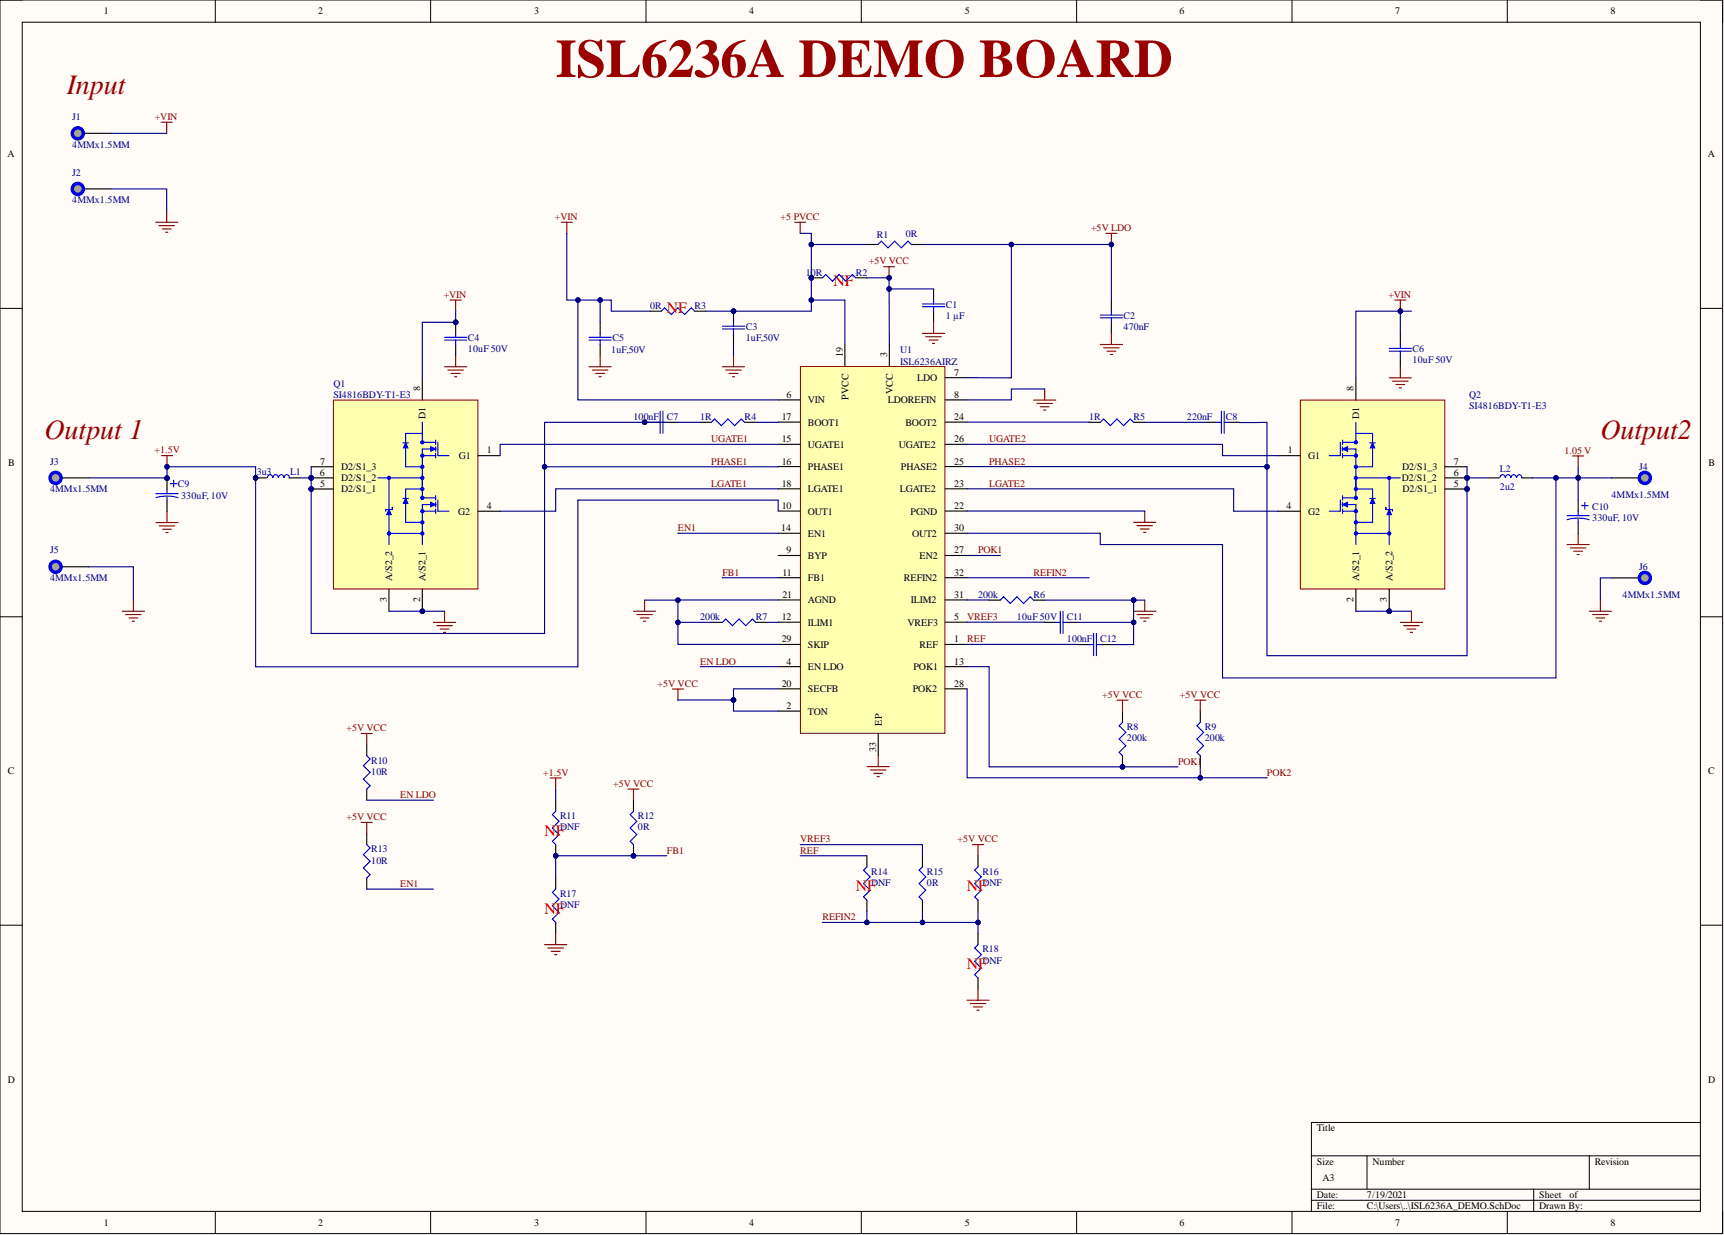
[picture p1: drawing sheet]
<svg xmlns="http://www.w3.org/2000/svg" width="393mm" height="282mm" viewBox="0 0 393 282" stroke-linecap="round" stroke-linejoin="round" font-family="sans-serif">
<path d="M0 0h393v281.6h-393z" fill-rule="evenodd" fill="#fffcf8"/>
<path d="M0 0h393v281.6h-393z" fill="none" stroke="#000" stroke-width=".23"/>
<path d="M5.1 5.1h382.9v271.4h-382.9z" fill-rule="evenodd" fill="#fffcf8"/>
<g fill="none" stroke="#000" stroke-width=".23">
<path d="M0 0h5.1M49.1 0v5.1M98.3 0v5.1M147.4 0v5.1M196.5 0v5.1M245.6 0v5.1M294.8 0v5.1M343.9 0v5.1M388 0h5v5.1M5.1 5.1h382.9v271.4h-382.9zM0 70.4h5.1M388 70.4h5"/>
<path d="M0 140.8h5.1M388 140.8h5M0 211.2h5.1M388 211.2h5M388 256.2h-88.8v20.3M49.1 276.5v5.1M98.3 276.5v5.1M147.4 276.5v5.1M196.5 276.5v5.1M245.6 276.5v5.1M294.8 276.5v5.1M299.2 263.8h88.8"/>
<path d="M299.2 271.4h88.8M299.2 273.9h88.8M311.9 263.8v7.6M343.9 276.5v5.1M349.9 271.4v5.1M362.6 263.8v7.6M393 276.5v5.1"/>
</g>
<circle cx="38.1" cy="109.1" r=".51" fill="#000080"/>
<circle cx="38.1" cy="109.1" r=".51" fill="none" stroke="#000080" stroke-width=".23"/>
<path d="M38.1 109.1v2.6" fill="none" stroke="#000" stroke-width=".25"/>
<circle cx="38.1" cy="109.1" r=".51" fill="#000080"/>
<circle cx="38.1" cy="109.1" r=".51" fill="none" stroke="#000080" stroke-width=".23"/>
<path d="M38.1 114.2v2.5" fill="none" stroke="#000" stroke-width=".25"/>
<path d="M35.6 112.7h5M35.6 113.6a8.7 8.7 0 0 1 5 0M38.1 111.7v1M38.1 113.4v.8M38.9 110.4h1.5M39.6 109.6v1.6" fill="none" stroke="#00f" stroke-width=".25"/>
<circle cx="71" cy="109.1" r=".51" fill="#000080"/>
<circle cx="71" cy="109.1" r=".51" fill="none" stroke="#000080" stroke-width=".23"/>
<circle cx="71" cy="111.6" r=".51" fill="#000080"/>
<circle cx="71" cy="111.6" r=".51" fill="none" stroke="#000080" stroke-width=".23"/>
<circle cx="96.4" cy="139.5" r=".51" fill="#000080"/>
<circle cx="96.4" cy="139.5" r=".51" fill="none" stroke="#000080" stroke-width=".23"/>
<path d="M76.1 91.3h32.9v43.1h-32.9z" fill-rule="evenodd" fill="#ffffb0"/>
<path d="M76.1 91.3h32.9v43.1h-32.9z" fill="none" stroke="#800000" stroke-width=".23"/>
<path d="M96.4 86.2v5.1M71 106.5h5.1M71 109.1h5.1M109 104h5.1M109 116.7h5.1M88.7 134.4v5.1" fill="none" stroke="#000" stroke-width=".25"/>
<circle cx="71" cy="109.1" r=".51" fill="#000080"/>
<circle cx="71" cy="109.1" r=".51" fill="none" stroke="#000080" stroke-width=".23"/>
<path d="M71 111.6h5.1" fill="none" stroke="#000" stroke-width=".25"/>
<circle cx="71" cy="111.6" r=".51" fill="#000080"/>
<circle cx="71" cy="111.6" r=".51" fill="none" stroke="#000080" stroke-width=".23"/>
<path d="M96.4 96.4v4.6h3M96.4 98.9h-3.8v7.6h3.8M96.4 104h3M99.4 100.4v1.1M99.4 102v1M99.4 103.5v1M99.4 102.5h-3v9.1M99.9 114.1v2.6h2.5M99.9 101v3h2.5" fill="none" stroke="#00f" stroke-width=".25"/>
<path d="M98.3 102l1.1 .5-1.1 .5z" fill="#00f"/>
<path d="M98.3 102l1.1 .5-1.1 .5z" fill="none" stroke="#00f" stroke-width=".25"/>
<circle cx="96.4" cy="104" r=".38" fill="#00f"/>
<circle cx="96.4" cy="104" r=".38" fill="none" stroke="#00f" stroke-width=".23"/>
<circle cx="96.4" cy="101" r=".38" fill="#00f"/>
<circle cx="96.4" cy="101" r=".38" fill="none" stroke="#00f" stroke-width=".23"/>
<path d="M92.6 101.1l.5 1.1h-1.1z" fill="#00f"/>
<path d="M91.9 101.1h1.3M92.6 101.1l.5 1.1h-1.1zM96.4 109.1v4.5h3M96.4 111.6h-3.8v7.6h3.8M96.4 116.7h3M99.4 113.1v1M99.4 114.6v1.1M99.4 116.2v1M99.4 115.2h-3v6.6" fill="none" stroke="#00f" stroke-width=".25"/>
<path d="M98.3 114.6l1.1 .6-1.1 .5z" fill="#00f"/>
<path d="M98.3 114.6l1.1 .6-1.1 .5z" fill="none" stroke="#00f" stroke-width=".25"/>
<circle cx="96.4" cy="116.7" r=".38" fill="#00f"/>
<circle cx="96.4" cy="116.7" r=".38" fill="none" stroke="#00f" stroke-width=".23"/>
<circle cx="96.4" cy="113.6" r=".38" fill="#00f"/>
<circle cx="96.4" cy="113.6" r=".38" fill="none" stroke="#00f" stroke-width=".23"/>
<path d="M92.6 113.8l.5 1.1h-1.1z" fill="#00f"/>
<path d="M91.9 113.8h1.3M92.6 113.8l.5 1.1h-1.1zM96.4 109.1h-7.7v12.7h7.7" fill="none" stroke="#00f" stroke-width=".25"/>
<circle cx="96.4" cy="111.6" r=".38" fill="#00f"/>
<circle cx="96.4" cy="111.6" r=".38" fill="none" stroke="#00f" stroke-width=".23"/>
<circle cx="96.4" cy="121.8" r=".38" fill="#00f"/>
<circle cx="96.4" cy="121.8" r=".38" fill="none" stroke="#00f" stroke-width=".23"/>
<circle cx="88.8" cy="121.8" r=".38" fill="#00f"/>
<circle cx="88.8" cy="121.8" r=".38" fill="none" stroke="#00f" stroke-width=".23"/>
<path d="M88.7 116.3l.6 1.1h-1.1z" fill="#00f"/>
<path d="M86.2 109.1h2.5M88 116.3v.4M88.1 116.3h1.3M88.7 116.3l.6 1.1h-1.1zM89.5 115.8v.5M88.7 121.8v2.5" fill="none" stroke="#00f" stroke-width=".25"/>
<circle cx="96.4" cy="106.5" r=".38" fill="#00f"/>
<circle cx="96.4" cy="106.5" r=".38" fill="none" stroke="#00f" stroke-width=".23"/>
<circle cx="96.4" cy="109.1" r=".38" fill="#00f"/>
<circle cx="96.4" cy="109.1" r=".38" fill="none" stroke="#00f" stroke-width=".23"/>
<circle cx="88.8" cy="109.1" r=".38" fill="#00f"/>
<circle cx="88.8" cy="109.1" r=".38" fill="none" stroke="#00f" stroke-width=".23"/>
<path d="M96.4 121.8v2.5" fill="none" stroke="#00f" stroke-width=".25"/>
<path d="M96.4 134.4v5.1" fill="none" stroke="#000" stroke-width=".25"/>
<circle cx="96.4" cy="139.5" r=".51" fill="#000080"/>
<circle cx="96.4" cy="139.5" r=".51" fill="none" stroke="#000080" stroke-width=".23"/>
<circle cx="96.4" cy="119.2" r=".38" fill="#00f"/>
<circle cx="96.4" cy="119.2" r=".38" fill="none" stroke="#00f" stroke-width=".23"/>
<circle cx="317" cy="139.5" r=".51" fill="#000080"/>
<circle cx="317" cy="139.5" r=".51" fill="none" stroke="#000080" stroke-width=".23"/>
<circle cx="334.7" cy="109.1" r=".51" fill="#000080"/>
<circle cx="334.7" cy="109.1" r=".51" fill="none" stroke="#000080" stroke-width=".23"/>
<circle cx="334.7" cy="111.6" r=".51" fill="#000080"/>
<circle cx="334.7" cy="111.6" r=".51" fill="none" stroke="#000080" stroke-width=".23"/>
<path d="M296.7 91.3h32.9v43.1h-32.9z" fill-rule="evenodd" fill="#ffffb0"/>
<path d="M296.7 91.3h32.9v43.1h-32.9z" fill="none" stroke="#800000" stroke-width=".23"/>
<path d="M291.6 104h5.1M317 134.4v5.1" fill="none" stroke="#000" stroke-width=".25"/>
<circle cx="317" cy="139.5" r=".51" fill="#000080"/>
<circle cx="317" cy="139.5" r=".51" fill="none" stroke="#000080" stroke-width=".23"/>
<path d="M309.4 86.2v5.1M291.6 116.7h5.1M329.6 106.5h5.1M329.6 109.1h5.1" fill="none" stroke="#000" stroke-width=".25"/>
<circle cx="334.7" cy="109.1" r=".51" fill="#000080"/>
<circle cx="334.7" cy="109.1" r=".51" fill="none" stroke="#000080" stroke-width=".23"/>
<path d="M329.6 111.6h5.1" fill="none" stroke="#000" stroke-width=".25"/>
<circle cx="334.7" cy="111.6" r=".51" fill="#000080"/>
<circle cx="334.7" cy="111.6" r=".51" fill="none" stroke="#000080" stroke-width=".23"/>
<path d="M309.4 96.4v4.6h-3.1M309.4 98.9h3.8v7.6h-3.8M305.8 114.1v2.6h-2.5M305.8 101v3h-2.5M306.3 100.4v1.1M306.3 102v1M306.3 103.5v1M306.3 104h3.1M306.3 102.5h3.1v9.1" fill="none" stroke="#00f" stroke-width=".25"/>
<path d="M306.3 102.5l1.2-.5v1z" fill="#00f"/>
<path d="M306.3 102.5l1.2-.5v1z" fill="none" stroke="#00f" stroke-width=".25"/>
<circle cx="309.4" cy="104" r=".38" fill="#00f"/>
<circle cx="309.4" cy="104" r=".38" fill="none" stroke="#00f" stroke-width=".23"/>
<circle cx="309.4" cy="101" r=".38" fill="#00f"/>
<circle cx="309.4" cy="101" r=".38" fill="none" stroke="#00f" stroke-width=".23"/>
<path d="M313.2 101.1l.5 1.1h-1z" fill="#00f"/>
<path d="M306.3 113.1v1M306.3 114.6v1.1M306.3 116.2v1M306.3 115.2h3.1v6.6M306.3 116.7h3.1M309.4 109.1v4.5h-3.1M309.4 111.6h3.8v7.6h-3.8M312.5 101.1h1.3M313.2 101.1l.5 1.1h-1z" fill="none" stroke="#00f" stroke-width=".25"/>
<path d="M306.3 115.2l1.2-.6v1.1z" fill="#00f"/>
<path d="M306.3 115.2l1.2-.6v1.1z" fill="none" stroke="#00f" stroke-width=".25"/>
<circle cx="309.4" cy="116.7" r=".38" fill="#00f"/>
<circle cx="309.4" cy="116.7" r=".38" fill="none" stroke="#00f" stroke-width=".23"/>
<circle cx="309.4" cy="113.6" r=".38" fill="#00f"/>
<circle cx="309.4" cy="113.6" r=".38" fill="none" stroke="#00f" stroke-width=".23"/>
<path d="M313.2 113.8l.5 1.1h-1z" fill="#00f"/>
<path d="M309.4 109.1h7.6v12.7h-7.6M312.5 113.8h1.3M313.2 113.8l.5 1.1h-1z" fill="none" stroke="#00f" stroke-width=".25"/>
<circle cx="309.4" cy="111.6" r=".38" fill="#00f"/>
<circle cx="309.4" cy="111.6" r=".38" fill="none" stroke="#00f" stroke-width=".23"/>
<circle cx="309.4" cy="121.8" r=".38" fill="#00f"/>
<circle cx="309.4" cy="121.8" r=".38" fill="none" stroke="#00f" stroke-width=".23"/>
<circle cx="317" cy="121.8" r=".38" fill="#00f"/>
<circle cx="317" cy="121.8" r=".38" fill="none" stroke="#00f" stroke-width=".23"/>
<path d="M317 116.3l.5 1.1h-1z" fill="#00f"/>
<path d="M316.2 115.8v.5M316.3 116.3h1.3M317 116.3l.5 1.1h-1zM317 109.1h2.5M317.7 116.3v.4M317 121.8v2.5" fill="none" stroke="#00f" stroke-width=".25"/>
<circle cx="309.4" cy="106.5" r=".38" fill="#00f"/>
<circle cx="309.4" cy="106.5" r=".38" fill="none" stroke="#00f" stroke-width=".23"/>
<circle cx="309.4" cy="109.1" r=".38" fill="#00f"/>
<circle cx="309.4" cy="109.1" r=".38" fill="none" stroke="#00f" stroke-width=".23"/>
<circle cx="317" cy="109.1" r=".38" fill="#00f"/>
<circle cx="317" cy="109.1" r=".38" fill="none" stroke="#00f" stroke-width=".23"/>
<path d="M309.4 121.8v2.5" fill="none" stroke="#00f" stroke-width=".25"/>
<path d="M309.4 134.4v5.1" fill="none" stroke="#000" stroke-width=".25"/>
<circle cx="309.4" cy="119.2" r=".38" fill="#00f"/>
<circle cx="309.4" cy="119.2" r=".38" fill="none" stroke="#00f" stroke-width=".23"/>
<path d="M148.3 71h2.6M158.5 71h2.5M273.9 162.3v2.6M273.9 172.5v2.5" fill="none" stroke="#000" stroke-width=".25"/>
<path d="M150.9 71l.7-.7 1.6 1.5 1.5-1.5 1.5 1.5 1.5-1.5 .8 .7M273.9 164.9l-.8 .7 1.5 1.6-1.5 1.5 1.5 1.5-1.5 1.5 .8 .8" fill="none" stroke="#00f" stroke-width=".25"/>
<path d="M235.8 91.3h5.1M236.6 92.1h3.5M237.3 92.8h2.1M238.1 93.6h.5M238.4 88.8v2.5" fill="none" stroke="#800000" stroke-width=".25"/>
<circle cx="256.1" cy="175" r=".51" fill="#000080"/>
<circle cx="256.1" cy="175" r=".51" fill="none" stroke="#000080" stroke-width=".23"/>
<path d="M256.1 172.5v2.5" fill="none" stroke="#000" stroke-width=".25"/>
<circle cx="256.1" cy="175" r=".51" fill="#000080"/>
<circle cx="256.1" cy="175" r=".51" fill="none" stroke="#000080" stroke-width=".23"/>
<path d="M319.5 76.1v2.5M319.5 81.2v2.5M225.7 137h2.5M235.8 137h2.6M238.4 142h2.5M243.4 142h2.6M246 147.1h2.5M251 147.1h2.6M256.1 162.3v2.6" fill="none" stroke="#000" stroke-width=".25"/>
<g fill="none" stroke="#00f" stroke-width=".25">
<path d="M317 79.5h5M319.5 78.6v.8M317 80.2h5M319.5 80.2v1M228.2 137l.8-.8 1.5 1.5 1.5-1.5 1.5 1.5 1.6-1.5 .7 .8M241.9 139.5v5.1M242.5 139.5v5.1M240.9 142h1M242.7 142h.7M248.5 147.1h1M249.5 144.6v5.1M250.1 144.6v5.1"/>
<path d="M250.3 147.1h.7M256.1 164.9l-.8 .7 1.6 1.6-1.6 1.5 1.6 1.5-1.6 1.5 .8 .8"/>
</g>
<path d="M318.2 68.5h2.6M319.5 68.5v2.5M317 86.2h5M317.7 87h3.6M318.5 87.8h2M319.2 88.5h.6M319.5 83.7v2.5M258.6 139.5h5.1M261.2 137v2.5M259.4 140.3h3.6M260.2 141h2M260.9 141.8h.5" fill="none" stroke="#800000" stroke-width=".25"/>
<circle cx="319.5" cy="71" r=".51" fill="#000080"/>
<circle cx="319.5" cy="71" r=".51" fill="none" stroke="#000080" stroke-width=".23"/>
<path d="M322 139.5v2.5M357.5 124.3h5.1M358.3 125h3.5M359.1 125.8h2M359.8 126.6h.5M360.1 121.8v2.5M319.5 142h5.1M320.3 142.8h3.5M321 143.6h2M321.8 144.3h.5" fill="none" stroke="#800000" stroke-width=".25"/>
<path d="M339.5 109.1h2.6M347.1 109.1h2.6M360.1 114.1v2.6M360.1 119.2v2.6" fill="none" stroke="#000" stroke-width=".25"/>
<path d="M342.2 109a.61 .61 0 0 1 .6-.7 .61 .61 0 0 1 .6 .7M343.5 109a.61 .61 0 0 1 .6-.7 .61 .61 0 0 1 .6 .7M344.8 109a.61 .61 0 0 1 .6-.7 .61 .61 0 0 1 .6 .7M346 109a.61 .61 0 0 1 .7-.7 .61 .61 0 0 1 .5 .7M357.5 117.7h5.1M357.6 118.6a8.7 8.7 0 0 1 5 0M360.1 116.7v1M360.1 118.5v.7M360.8 115.4h1.6M361.6 114.6v1.6" fill="none" stroke="#00f" stroke-width=".25"/>
<circle cx="58.3" cy="109.1" r=".51" fill="#000080"/>
<circle cx="58.3" cy="109.1" r=".51" fill="none" stroke="#000080" stroke-width=".23"/>
<path d="M58.3 109.1h2.6" fill="none" stroke="#000" stroke-width=".25"/>
<circle cx="58.3" cy="109.1" r=".51" fill="#000080"/>
<circle cx="58.3" cy="109.1" r=".51" fill="none" stroke="#000080" stroke-width=".23"/>
<path d="M65.9 109.1h2.6" fill="none" stroke="#000" stroke-width=".25"/>
<path d="M61 109a.61 .61 0 0 1 .6-.7 .61 .61 0 0 1 .6 .7M62.3 109a.61 .61 0 0 1 .6-.7 .61 .61 0 0 1 .6 .7M63.5 109a.61 .61 0 0 1 .7-.7 .61 .61 0 0 1 .6 .7M64.8 109a.61 .61 0 0 1 .6-.7 .61 .61 0 0 1 .6 .7" fill="none" stroke="#00f" stroke-width=".25"/>
<path d="M101.4 83.7h5.1M102.2 84.5h3.5M102.9 85.2h2.1M103.7 86h.5M104 81.2v2.5M101.4 139.5v2.5M98.9 142h5.1M99.7 142.8h3.5M100.4 143.6h2M101.2 144.3h.5" fill="none" stroke="#800000" stroke-width=".25"/>
<circle cx="104" cy="73.6" r=".51" fill="#000080"/>
<circle cx="104" cy="73.6" r=".51" fill="none" stroke="#000080" stroke-width=".23"/>
<path d="M104 73.6v2.5M104 78.6v2.6" fill="none" stroke="#000" stroke-width=".25"/>
<circle cx="104" cy="73.6" r=".51" fill="#000080"/>
<circle cx="104" cy="73.6" r=".51" fill="none" stroke="#000080" stroke-width=".23"/>
<g fill="none" stroke="#00f" stroke-width=".25">
<path d="M101.4 77.6h5.1M101.4 77h5.1M104 76.1v.8M104 77.6v1M251 72.5h5.1M251 71.9h5.1M253.6 71v.8M253.6 72.5v1.1M251 96.4l.8-.8 1.5 1.5 1.5-1.5 1.6 1.5 1.5-1.5 .7 .8M277.7 96.4h1M278.7 93.9v5M279.3 93.9v5"/>
<path d="M279.4 96.4h.8"/>
</g>
<g fill="none" stroke="#800000" stroke-width=".25">
<path d="M252.3 53.3h2.5M253.6 53.3v2.5M102.7 68.5h2.5M104 68.5v2.5M251 78.6h5.1M251.8 79.4h3.5M253.6 76.1v2.5M252.6 80.2h2M253.3 80.9h.5M258.6 119.2h5.1M259.4 120h3.6M261.2 116.7v2.5"/>
<path d="M260.2 120.7h2M260.9 121.5h.5"/>
</g>
<path d="M253.6 68.5v2.5M253.6 73.6v2.5M248.5 96.4h2.5M258.6 96.4h2.6M275.1 96.4h2.6M280.2 96.4h2.5" fill="none" stroke="#000" stroke-width=".25"/>
<circle cx="253.6" cy="55.8" r=".51" fill="#000080"/>
<circle cx="253.6" cy="55.8" r=".51" fill="none" stroke="#000080" stroke-width=".23"/>
<path d="M197.8 55.8h2.5M207.9 55.8h2.6M213 65.9v2.6M213 71v2.6" fill="none" stroke="#000" stroke-width=".25"/>
<path d="M200.3 55.8l.8-.8 1.5 1.6 1.5-1.6 1.5 1.6 1.6-1.6 .7 .8M210.5 70h5M210.5 69.4h5M213 68.5v.7M213 70v1" fill="none" stroke="#00f" stroke-width=".25"/>
<path d="M210.5 76.1h5M211.2 76.9h3.6M212 77.6h2M212.7 78.4h.6M213 73.6v2.5" fill="none" stroke="#800000" stroke-width=".25"/>
<circle cx="167.4" cy="71" r=".51" fill="#000080"/>
<circle cx="167.4" cy="71" r=".51" fill="none" stroke="#000080" stroke-width=".23"/>
<path d="M167.4 71v2.6M167.4 76.1v2.5" fill="none" stroke="#000" stroke-width=".25"/>
<circle cx="167.4" cy="71" r=".51" fill="#000080"/>
<circle cx="167.4" cy="71" r=".51" fill="none" stroke="#000080" stroke-width=".23"/>
<path d="M164.8 75.1h5.1M164.8 74.4h5.1M167.4 73.6v.7M167.4 75.1v1" fill="none" stroke="#00f" stroke-width=".25"/>
<path d="M181.3 50.7h2.5M182.6 50.7v2.6M164.8 83.7h5.1M165.6 84.5h3.5M166.3 85.2h2.1M167.1 86h.5M167.4 81.2v2.5" fill="none" stroke="#800000" stroke-width=".25"/>
<circle cx="185.1" cy="63.4" r=".51" fill="#000080"/>
<circle cx="185.1" cy="63.4" r=".51" fill="none" stroke="#000080" stroke-width=".23"/>
<path d="M185.1 63.4h2.5" fill="none" stroke="#000" stroke-width=".25"/>
<circle cx="185.1" cy="63.4" r=".51" fill="#000080"/>
<circle cx="185.1" cy="63.4" r=".51" fill="none" stroke="#000080" stroke-width=".23"/>
<path d="M195.2 63.4h2.6" fill="none" stroke="#000" stroke-width=".25"/>
<path d="M187.6 63.4l.8-.7 1.5 1.5 1.5-1.5 1.6 1.5 1.5-1.5 .7 .7" fill="none" stroke="#00f" stroke-width=".25"/>
<path d="M201.6 60.9h2.5M202.9 60.9v2.5" fill="none" stroke="#800000" stroke-width=".25"/>
<circle cx="202.9" cy="63.4" r=".51" fill="#000080"/>
<circle cx="202.9" cy="63.4" r=".51" fill="none" stroke="#000080" stroke-width=".23"/>
<path d="M128.1 50.7h2.5M129.3 50.7v2.6M134.4 83.7h5.1M135.2 84.5h3.5M135.9 85.2h2M136.7 86h.5M136.9 81.2v2.5" fill="none" stroke="#800000" stroke-width=".25"/>
<path d="M136.9 73.6v2.5M136.9 78.6v2.6M159.7 96.4h2.6M169.9 96.4h2.5" fill="none" stroke="#000" stroke-width=".25"/>
<path d="M134.4 77.6h5.1M134.4 77h5.1M136.9 76.1v.8M136.9 77.6v1M162.3 96.4l.7-.8 1.6 1.5 1.5-1.5 1.5 1.5 1.5-1.5 .8 .8" fill="none" stroke="#00f" stroke-width=".25"/>
<circle cx="147.1" cy="96.4" r=".51" fill="#000080"/>
<circle cx="147.1" cy="96.4" r=".51" fill="none" stroke="#000080" stroke-width=".23"/>
<path d="M147.1 96.4h2.5" fill="none" stroke="#000" stroke-width=".25"/>
<circle cx="147.1" cy="96.4" r=".51" fill="#000080"/>
<circle cx="147.1" cy="96.4" r=".51" fill="none" stroke="#000080" stroke-width=".23"/>
<path d="M152.1 96.4h2.6M83.7 169.9v2.6M83.7 180.1v2.5M83.7 190.2v2.6M83.7 200.4v2.5" fill="none" stroke="#000" stroke-width=".25"/>
<path d="M149.6 96.4h1M150.6 93.9v5M151.3 93.9v5M151.4 96.4h.7M83.7 172.5l.7 .7-1.5 1.6 1.5 1.5-1.5 1.5 1.5 1.5-.7 .8M83.7 192.8l.7 .7-1.5 1.6 1.5 1.5-1.5 1.5 1.5 1.5-.7 .8" fill="none" stroke="#00f" stroke-width=".25"/>
<g fill="none" stroke="#800000" stroke-width=".25">
<path d="M144.5 139.5h5.1M147.1 137v2.5M145.3 140.3h3.5M146.1 141h2M146.8 141.8h.5M153.4 157.3h2.5M154.7 157.3v2.5M254.8 159.8h2.6M256.1 159.8v2.5M272.6 159.8h2.5M273.9 159.8v2.5M82.4 167.4h2.5"/>
<path d="M83.7 167.4v2.5M82.4 187.7h2.5M83.7 187.7v2.5"/>
</g>
<circle cx="126.8" cy="195.3" r=".51" fill="#000080"/>
<circle cx="126.8" cy="195.3" r=".51" fill="none" stroke="#000080" stroke-width=".23"/>
<path d="M126.8 192.8v2.5" fill="none" stroke="#000" stroke-width=".25"/>
<circle cx="126.8" cy="195.3" r=".51" fill="#000080"/>
<circle cx="126.8" cy="195.3" r=".51" fill="none" stroke="#000080" stroke-width=".23"/>
<path d="M126.8 182.6v2.6M126.8 200.4v2.5M126.8 210.5v2.6" fill="none" stroke="#000" stroke-width=".25"/>
<path d="M126.8 185.2l-.8 .7 1.5 1.5-1.5 1.6 1.5 1.5-1.5 1.5 .8 .8M126.8 202.9l-.8 .8 1.5 1.5-1.5 1.5 1.5 1.5-1.5 1.6 .8 .7" fill="none" stroke="#00f" stroke-width=".25"/>
<path d="M124.2 215.6h5.1M125 216.4h3.6M125.8 217.1h2M126.5 217.9h.5M126.8 213.1v2.5" fill="none" stroke="#800000" stroke-width=".25"/>
<circle cx="144.5" cy="195.3" r=".51" fill="#000080"/>
<circle cx="144.5" cy="195.3" r=".51" fill="none" stroke="#000080" stroke-width=".23"/>
<path d="M144.5 192.8v2.5" fill="none" stroke="#000" stroke-width=".25"/>
<circle cx="144.5" cy="195.3" r=".51" fill="#000080"/>
<circle cx="144.5" cy="195.3" r=".51" fill="none" stroke="#000080" stroke-width=".23"/>
<path d="M12.7 109.1h7.6M144.5 182.6v2.6M197.8 195.3v2.5M210.5 195.3v2.5M223.1 195.3v2.5M197.8 205.5v2.5M210.5 205.5v2.5M223.1 205.5v2.5M223.1 213.1v2.5M223.1 223.2v2.6" fill="none" stroke="#000" stroke-width=".25"/>
<path d="M144.5 185.2l-.7 .7 1.5 1.5-1.5 1.6 1.5 1.5-1.5 1.5 .7 .8M197.8 197.8l-.8 .8 1.5 1.5-1.5 1.6 1.5 1.5-1.5 1.5 .8 .8M210.5 197.8l-.8 .8 1.5 1.5-1.5 1.6 1.5 1.5-1.5 1.5 .8 .8M223.1 197.8l-.7 .8 1.5 1.5-1.5 1.6 1.5 1.5-1.5 1.5 .7 .8M223.1 215.6l-.7 .8 1.5 1.5-1.5 1.5 1.5 1.5-1.5 1.6 .7 .7" fill="none" stroke="#00f" stroke-width=".25"/>
<path d="M143.3 180.1h2.5M144.5 180.1v2.5M221.9 192.8h2.5M223.1 192.8v2.5M220.6 228.3h5.1M221.4 229h3.5M222.1 229.8h2.1M222.9 230.6h.5M223.1 225.8v2.5" fill="none" stroke="#800000" stroke-width=".25"/>
<circle cx="12.7" cy="109.1" r="1.27" fill="#999"/>
<circle cx="12.7" cy="109.1" r="1.27" fill="none" stroke="#00f" stroke-width=".76"/>
<path d="M12.7 129.4h7.6" fill="none" stroke="#000" stroke-width=".25"/>
<circle cx="12.7" cy="129.4" r="1.27" fill="#999"/>
<circle cx="12.7" cy="129.4" r="1.27" fill="none" stroke="#00f" stroke-width=".76"/>
<path d="M17.7 30.4h7.7" fill="none" stroke="#000" stroke-width=".25"/>
<circle cx="17.8" cy="30.4" r="1.27" fill="#999"/>
<circle cx="17.8" cy="30.4" r="1.27" fill="none" stroke="#00f" stroke-width=".76"/>
<path d="M17.7 43.1h7.7" fill="none" stroke="#000" stroke-width=".25"/>
<circle cx="17.8" cy="43.1" r="1.27" fill="#999"/>
<circle cx="17.8" cy="43.1" r="1.27" fill="none" stroke="#00f" stroke-width=".76"/>
<path d="M367.7 109.1h7.6" fill="none" stroke="#000" stroke-width=".25"/>
<circle cx="375.3" cy="109.1" r="1.27" fill="#999"/>
<circle cx="375.3" cy="109.1" r="1.27" fill="none" stroke="#00f" stroke-width=".76"/>
<path d="M367.7 131.9h7.6" fill="none" stroke="#000" stroke-width=".25"/>
<circle cx="375.3" cy="131.9" r="1.27" fill="#999"/>
<circle cx="375.3" cy="131.9" r="1.27" fill="none" stroke="#00f" stroke-width=".76"/>
<g fill="none" stroke="#800000" stroke-width=".25">
<path d="M36.8 27.9h2.5M38 27.9v2.5M35.5 50.7h5.1M36.3 51.5h3.5M37 52.3h2M37.8 53h.5M38 48.2v2.5M36.8 104h2.6M38.1 104v2.5M358.8 104.1h2.5M360.1 104.1v2.5M27.9 139.5h5.1"/>
<path d="M30.4 137v2.5M362.6 139.5h5.1M365.1 137v2.5M28.7 140.3h3.5M29.4 141h2M30.2 141.8h.5M363.4 140.3h3.5M364.1 141h2.1M364.9 141.8h.5M125.5 177.6h2.6M126.8 177.6v2.5"/>
</g>
<circle cx="38.1" cy="106.5" r=".51" fill="#000080"/>
<circle cx="38.1" cy="106.5" r=".51" fill="none" stroke="#000080" stroke-width=".23"/>
<path d="M35.6 119.3h5M38.1 116.7v2.6M36.3 120h3.6M37.1 120.8h2M37.9 121.6h.5M197.8 175h5.1M198.6 175.7h3.5M199.4 176.5h2M200.1 177.3h.5M200.4 172.4v2.6" fill="none" stroke="#800000" stroke-width=".25"/>
<path d="M182.6 83.7h33v83.7h-33z" fill-rule="evenodd" fill="#ffffb0"/>
<path d="M182.6 83.7h33v83.7h-33z" fill="none" stroke="#800000" stroke-width=".23"/>
<g fill="none" stroke="#000" stroke-width=".25">
<path d="M192.8 78.6v5M202.9 78.6v5M177.6 91.3h5M177.6 96.3h5M215.7 91.3h5M215.7 96.3h5M215.7 86.2h5M177.6 101.4h5M177.6 116.6h5M177.6 111.6h5M177.6 106.5h5M215.7 101.4h5"/>
<path d="M215.7 116.6h5M215.7 111.6h5M215.7 106.5h5M177.6 126.8h5M177.6 131.9h5M177.6 121.7h5M177.6 136.9h5M215.7 126.8h5M215.7 131.9h5M215.7 121.7h5M215.7 136.9h5M162.3 142h2.5"/>
<path d="M172.4 142h2.6M177.6 142h5M177.6 152.1h5M177.6 157.2h5M177.6 147.1h5M215.7 142h5M215.7 152.1h5M215.7 157.2h5M215.7 147.1h5M177.6 162.3h5M200.4 167.4v5"/>
</g>
<path d="M164.8 142l.8-.7 1.5 1.5 1.5-1.5 1.5 1.5 1.6-1.5 .7 .7" fill="none" stroke="#00f" stroke-width=".25"/>
<path d="M360.1 109.1v5" fill="none" stroke="#000080" stroke-width=".25"/>
<circle cx="360.1" cy="109.1" r=".51" fill="#000080"/>
<circle cx="360.1" cy="109.1" r=".51" fill="none" stroke="#000080" stroke-width=".23"/>
<path d="M20.3 109.1h17.8v-2.6h20.2v45.7h73.6v-38.1h45.7v2.5M20.3 129.4h10.1v7.6" fill="none" stroke="#000080" stroke-width=".25"/>
<circle cx="38.1" cy="109.1" r=".51" fill="#000080"/>
<circle cx="38.1" cy="109.1" r=".51" fill="none" stroke="#000080" stroke-width=".23"/>
<circle cx="38.1" cy="106.5" r=".51" fill="#000080"/>
<circle cx="38.1" cy="106.5" r=".51" fill="none" stroke="#000080" stroke-width=".23"/>
<circle cx="58.3" cy="109.1" r=".51" fill="#000080"/>
<circle cx="58.3" cy="109.1" r=".51" fill="none" stroke="#000080" stroke-width=".23"/>
<path d="M25.4 30.4h12.6M25.4 43.1h12.6v5.1M68.5 109.1h2.5" fill="none" stroke="#000080" stroke-width=".25"/>
<circle cx="71" cy="109.1" r=".51" fill="#000080"/>
<circle cx="71" cy="109.1" r=".51" fill="none" stroke="#000080" stroke-width=".23"/>
<path d="M151.6 96.4h-27.4v48.2h-53.2v-38.1" fill="none" stroke="#000080" stroke-width=".25"/>
<circle cx="71" cy="109.1" r=".51" fill="#000080"/>
<circle cx="71" cy="109.1" r=".51" fill="none" stroke="#000080" stroke-width=".23"/>
<circle cx="71" cy="111.6" r=".51" fill="#000080"/>
<circle cx="71" cy="111.6" r=".51" fill="none" stroke="#000080" stroke-width=".23"/>
<circle cx="124.3" cy="106.5" r=".51" fill="#000080"/>
<circle cx="124.3" cy="106.5" r=".51" fill="none" stroke="#000080" stroke-width=".23"/>
<circle cx="147.1" cy="96.4" r=".51" fill="#000080"/>
<circle cx="147.1" cy="96.4" r=".51" fill="none" stroke="#000080" stroke-width=".23"/>
<path d="M88.7 139.5h12.7M83.7 182.6h15.2M83.7 202.9h15.2" fill="none" stroke="#000080" stroke-width=".25"/>
<circle cx="96.4" cy="139.5" r=".51" fill="#000080"/>
<circle cx="96.4" cy="139.5" r=".51" fill="none" stroke="#000080" stroke-width=".23"/>
<path d="M104 71v2.6h-7.6v12.6" fill="none" stroke="#000080" stroke-width=".25"/>
<circle cx="104" cy="73.6" r=".51" fill="#000080"/>
<circle cx="104" cy="73.6" r=".51" fill="none" stroke="#000080" stroke-width=".23"/>
<path d="M177.6 111.6h-50.8v5.1h-12.7M177.6 101.4h-63.4l-.1 2.6M152.1 195.3h-25.3v5.1" fill="none" stroke="#000080" stroke-width=".25"/>
<circle cx="126.8" cy="195.3" r=".51" fill="#000080"/>
<circle cx="126.8" cy="195.3" r=".51" fill="none" stroke="#000080" stroke-width=".23"/>
<circle cx="144.5" cy="195.3" r=".51" fill="#000080"/>
<circle cx="144.5" cy="195.3" r=".51" fill="none" stroke="#000080" stroke-width=".23"/>
<path d="M129.3 53.3v15.2h10.2v2.5h8.8" fill="none" stroke="#000080" stroke-width=".25"/>
<circle cx="131.9" cy="68.5" r=".51" fill="#000080"/>
<circle cx="131.9" cy="68.5" r=".51" fill="none" stroke="#000080" stroke-width=".23"/>
<circle cx="136.9" cy="68.5" r=".51" fill="#000080"/>
<circle cx="136.9" cy="68.5" r=".51" fill="none" stroke="#000080" stroke-width=".23"/>
<path d="M131.9 68.5v22.8h45.7" fill="none" stroke="#000080" stroke-width=".25"/>
<circle cx="131.9" cy="68.5" r=".51" fill="#000080"/>
<circle cx="131.9" cy="68.5" r=".51" fill="none" stroke="#000080" stroke-width=".23"/>
<path d="M147.1 137h7.6" fill="none" stroke="#000080" stroke-width=".25"/>
<circle cx="154.7" cy="137" r=".51" fill="#000080"/>
<circle cx="154.7" cy="137" r=".51" fill="none" stroke="#000080" stroke-width=".23"/>
<path d="M167.4 159.8h-12.7" fill="none" stroke="#000080" stroke-width=".25"/>
<circle cx="167.4" cy="159.8" r=".51" fill="#000080"/>
<circle cx="167.4" cy="159.8" r=".51" fill="none" stroke="#000080" stroke-width=".23"/>
<path d="M177.6 136.9h-22.9v10.2h22.9" fill="none" stroke="#000080" stroke-width=".25"/>
<circle cx="154.7" cy="142" r=".51" fill="#000080"/>
<circle cx="154.7" cy="142" r=".51" fill="none" stroke="#000080" stroke-width=".23"/>
<circle cx="154.7" cy="137" r=".51" fill="#000080"/>
<circle cx="154.7" cy="137" r=".51" fill="none" stroke="#000080" stroke-width=".23"/>
<path d="M154.7 142h7.6" fill="none" stroke="#000080" stroke-width=".25"/>
<circle cx="154.7" cy="142" r=".51" fill="#000080"/>
<circle cx="154.7" cy="142" r=".51" fill="none" stroke="#000080" stroke-width=".23"/>
<path d="M185.1 68.5v2.5h-24.1M154.7 96.4h5M177.6 121.7l-22.9 .1M159.7 152.1h17.9" fill="none" stroke="#000080" stroke-width=".25"/>
<circle cx="167.4" cy="71" r=".51" fill="#000080"/>
<circle cx="167.4" cy="71" r=".51" fill="none" stroke="#000080" stroke-width=".23"/>
<circle cx="185.1" cy="68.5" r=".51" fill="#000080"/>
<circle cx="185.1" cy="68.5" r=".51" fill="none" stroke="#000080" stroke-width=".23"/>
<path d="M177.6 131.9h-12.8M167.4 159.8v2.5h10.2" fill="none" stroke="#000080" stroke-width=".25"/>
<circle cx="167.4" cy="159.8" r=".51" fill="#000080"/>
<circle cx="167.4" cy="159.8" r=".51" fill="none" stroke="#000080" stroke-width=".23"/>
<path d="M177.6 157.2h-10.2v2.6" fill="none" stroke="#000080" stroke-width=".25"/>
<circle cx="167.4" cy="159.8" r=".51" fill="#000080"/>
<circle cx="167.4" cy="159.8" r=".51" fill="none" stroke="#000080" stroke-width=".23"/>
<path d="M182.6 53.3h2.5v15.2h7.7v10.1M177.6 96.3l-5.2 .1M177.6 142h-2.6M182.6 192.8h27.9v2.5M182.6 195.3h15.2" fill="none" stroke="#000080" stroke-width=".25"/>
<circle cx="185.1" cy="55.8" r=".51" fill="#000080"/>
<circle cx="185.1" cy="55.8" r=".51" fill="none" stroke="#000080" stroke-width=".23"/>
<circle cx="185.1" cy="63.4" r=".51" fill="#000080"/>
<circle cx="185.1" cy="63.4" r=".51" fill="none" stroke="#000080" stroke-width=".23"/>
<circle cx="185.1" cy="68.5" r=".51" fill="#000080"/>
<circle cx="185.1" cy="68.5" r=".51" fill="none" stroke="#000080" stroke-width=".23"/>
<path d="M185.1 55.8h12.7" fill="none" stroke="#000080" stroke-width=".25"/>
<circle cx="185.1" cy="55.8" r=".51" fill="#000080"/>
<circle cx="185.1" cy="55.8" r=".51" fill="none" stroke="#000080" stroke-width=".23"/>
<path d="M187.6 210.5h35.5" fill="none" stroke="#000080" stroke-width=".25"/>
<circle cx="197.8" cy="210.5" r=".51" fill="#000080"/>
<circle cx="197.8" cy="210.5" r=".51" fill="none" stroke="#000080" stroke-width=".23"/>
<circle cx="210.5" cy="210.5" r=".51" fill="#000080"/>
<circle cx="210.5" cy="210.5" r=".51" fill="none" stroke="#000080" stroke-width=".23"/>
<circle cx="223.1" cy="210.5" r=".51" fill="#000080"/>
<circle cx="223.1" cy="210.5" r=".51" fill="none" stroke="#000080" stroke-width=".23"/>
<path d="M197.8 63.4h5.1v15.2" fill="none" stroke="#000080" stroke-width=".25"/>
<circle cx="202.9" cy="65.9" r=".51" fill="#000080"/>
<circle cx="202.9" cy="65.9" r=".51" fill="none" stroke="#000080" stroke-width=".23"/>
<circle cx="202.9" cy="63.4" r=".51" fill="#000080"/>
<circle cx="202.9" cy="63.4" r=".51" fill="none" stroke="#000080" stroke-width=".23"/>
<path d="M202.9 65.9h10.1" fill="none" stroke="#000080" stroke-width=".25"/>
<circle cx="202.9" cy="65.9" r=".51" fill="#000080"/>
<circle cx="202.9" cy="65.9" r=".51" fill="none" stroke="#000080" stroke-width=".23"/>
<path d="M210.5 55.8h43.1v12.7" fill="none" stroke="#000080" stroke-width=".25"/>
<circle cx="230.8" cy="55.8" r=".51" fill="#000080"/>
<circle cx="230.8" cy="55.8" r=".51" fill="none" stroke="#000080" stroke-width=".23"/>
<circle cx="253.6" cy="55.8" r=".51" fill="#000080"/>
<circle cx="253.6" cy="55.8" r=".51" fill="none" stroke="#000080" stroke-width=".23"/>
<path d="M220.7 157.2v20.3l68.4 .1" fill="none" stroke="#000080" stroke-width=".25"/>
<circle cx="273.9" cy="177.5" r=".51" fill="#000080"/>
<circle cx="273.9" cy="177.5" r=".51" fill="none" stroke="#000080" stroke-width=".23"/>
<path d="M220.7 152.1h5v22.9h43.1" fill="none" stroke="#000080" stroke-width=".25"/>
<circle cx="256.1" cy="175" r=".51" fill="#000080"/>
<circle cx="256.1" cy="175" r=".51" fill="none" stroke="#000080" stroke-width=".23"/>
<path d="M355 109.1v45.6h-76.1v-30.4h-27.9v-2.6h-30.3M220.7 136.9l5 .1M220.7 126.8h7.5M220.7 131.9h27.8M220.7 147.1h25.3M220.7 142h17.7" fill="none" stroke="#000080" stroke-width=".25"/>
<circle cx="355" cy="109.1" r=".51" fill="#000080"/>
<circle cx="355" cy="109.1" r=".51" fill="none" stroke="#000080" stroke-width=".23"/>
<path d="M220.7 116.6l40.5 .1M220.7 111.6h60.8v5.1h10.1M220.7 106.5h68.4" fill="none" stroke="#000080" stroke-width=".25"/>
<circle cx="289.1" cy="106.5" r=".51" fill="#000080"/>
<circle cx="289.1" cy="106.5" r=".51" fill="none" stroke="#000080" stroke-width=".23"/>
<path d="M230.7 55.8v30.4h-10M220.7 96.3l27.8 .1M238.4 88.8h-7.7v2.5h-10M220.7 101.4h58.2v2.6h12.7" fill="none" stroke="#000080" stroke-width=".25"/>
<circle cx="230.8" cy="55.8" r=".51" fill="#000080"/>
<circle cx="230.8" cy="55.8" r=".51" fill="none" stroke="#000080" stroke-width=".23"/>
<path d="M238.4 137h20.2" fill="none" stroke="#000080" stroke-width=".25"/>
<circle cx="258.6" cy="137" r=".51" fill="#000080"/>
<circle cx="258.6" cy="137" r=".51" fill="none" stroke="#000080" stroke-width=".23"/>
<path d="M246 142h12.6" fill="none" stroke="#000080" stroke-width=".25"/>
<circle cx="258.6" cy="142" r=".51" fill="#000080"/>
<circle cx="258.6" cy="142" r=".51" fill="none" stroke="#000080" stroke-width=".23"/>
<path d="M258.6 137v10.1h-5" fill="none" stroke="#000080" stroke-width=".25"/>
<circle cx="258.6" cy="142" r=".51" fill="#000080"/>
<circle cx="258.6" cy="142" r=".51" fill="none" stroke="#000080" stroke-width=".23"/>
<circle cx="258.6" cy="137" r=".51" fill="#000080"/>
<circle cx="258.6" cy="137" r=".51" fill="none" stroke="#000080" stroke-width=".23"/>
<path d="M258.6 137h2.6" fill="none" stroke="#000080" stroke-width=".25"/>
<circle cx="258.6" cy="137" r=".51" fill="#000080"/>
<circle cx="258.6" cy="137" r=".51" fill="none" stroke="#000080" stroke-width=".23"/>
<path d="M261.2 96.4h13.9M282.7 96.4h6.4v53.3h45.6v-43.2" fill="none" stroke="#000080" stroke-width=".25"/>
<circle cx="334.7" cy="109.1" r=".51" fill="#000080"/>
<circle cx="334.7" cy="109.1" r=".51" fill="none" stroke="#000080" stroke-width=".23"/>
<circle cx="334.7" cy="111.6" r=".51" fill="#000080"/>
<circle cx="334.7" cy="111.6" r=".51" fill="none" stroke="#000080" stroke-width=".23"/>
<circle cx="289.1" cy="106.5" r=".51" fill="#000080"/>
<circle cx="289.1" cy="106.5" r=".51" fill="none" stroke="#000080" stroke-width=".23"/>
<path d="M309.4 139.5h12.6" fill="none" stroke="#000080" stroke-width=".25"/>
<circle cx="317" cy="139.5" r=".51" fill="#000080"/>
<circle cx="317" cy="139.5" r=".51" fill="none" stroke="#000080" stroke-width=".23"/>
<path d="M322 71h-12.6v15.2" fill="none" stroke="#000080" stroke-width=".25"/>
<circle cx="319.5" cy="71" r=".51" fill="#000080"/>
<circle cx="319.5" cy="71" r=".51" fill="none" stroke="#000080" stroke-width=".23"/>
<path d="M334.7 109.1h4.8" fill="none" stroke="#000080" stroke-width=".25"/>
<circle cx="334.7" cy="109.1" r=".51" fill="#000080"/>
<circle cx="334.7" cy="109.1" r=".51" fill="none" stroke="#000080" stroke-width=".23"/>
<path d="M360.1 106.6v2.5h-10.4" fill="none" stroke="#000080" stroke-width=".25"/>
<circle cx="360.1" cy="109.1" r=".51" fill="#000080"/>
<circle cx="360.1" cy="109.1" r=".51" fill="none" stroke="#000080" stroke-width=".23"/>
<circle cx="355" cy="109.1" r=".51" fill="#000080"/>
<circle cx="355" cy="109.1" r=".51" fill="none" stroke="#000080" stroke-width=".23"/>
<path d="M360.1 109.1h7.6" fill="none" stroke="#000080" stroke-width=".25"/>
<circle cx="360.1" cy="109.1" r=".51" fill="#000080"/>
<circle cx="360.1" cy="109.1" r=".51" fill="none" stroke="#000080" stroke-width=".23"/>
<path d="M136.9 68.5v5.1M367.7 131.9h-2.6v5.1M126.8 180.1v2.5" fill="none" stroke="#000080" stroke-width=".25"/>
<circle cx="136.9" cy="68.5" r=".51" fill="#000080"/>
<circle cx="136.9" cy="68.5" r=".51" fill="none" stroke="#000080" stroke-width=".23"/>
<path d="M167.4 78.6v2.6M197.8 208v2.5" fill="none" stroke="#000080" stroke-width=".25"/>
<circle cx="197.8" cy="210.5" r=".51" fill="#000080"/>
<circle cx="197.8" cy="210.5" r=".51" fill="none" stroke="#000080" stroke-width=".23"/>
<path d="M210.5 208v2.5" fill="none" stroke="#000080" stroke-width=".25"/>
<circle cx="210.5" cy="210.5" r=".51" fill="#000080"/>
<circle cx="210.5" cy="210.5" r=".51" fill="none" stroke="#000080" stroke-width=".23"/>
<path d="M223.1 208v5.1" fill="none" stroke="#000080" stroke-width=".25"/>
<circle cx="223.1" cy="210.5" r=".51" fill="#000080"/>
<circle cx="223.1" cy="210.5" r=".51" fill="none" stroke="#000080" stroke-width=".23"/>
<path d="M273.9 175v2.5" fill="none" stroke="#000080" stroke-width=".25"/>
<circle cx="273.9" cy="177.5" r=".51" fill="#000080"/>
<circle cx="273.9" cy="177.5" r=".51" fill="none" stroke="#000080" stroke-width=".23"/>
<path d="M319.5 71v5.1" fill="none" stroke="#000080" stroke-width=".25"/>
<circle cx="319.5" cy="71" r=".51" fill="#000080"/>
<circle cx="319.5" cy="71" r=".51" fill="none" stroke="#000080" stroke-width=".23"/>
<path d="M177.6 106.5h-53.4" fill="none" stroke="#000080" stroke-width=".25"/>
<circle cx="124.3" cy="106.5" r=".51" fill="#000080"/>
<circle cx="124.3" cy="106.5" r=".51" fill="none" stroke="#000080" stroke-width=".23"/>
<text font-size="12.3" fill="#900" x="126.8" y="17.6">ISL6236A DEMO BOARD</text>
<g font-size="6.4" fill="#900">
<text x="15.2" y="21.5">Input</text>
<text x="10.1" y="100.1">Output 1</text>
<text x="365.1" y="100.1">Output2</text>
</g>
<g font-size="3.6" fill="#f00">
<text x="190.2" y="65.2">NF</text>
<text x="152.1" y="71.5">NF</text>
<text x="124.2" y="190.7">NF</text>
<text x="195.2" y="203.4">NF</text>
<text x="220.6" y="203.4">NF</text>
<text x="124.2" y="208.5">NF</text>
<text x="220.6" y="221.2">NF</text>
</g>
<g font-size="2.3">
<text x="23.7" y="3.3">1</text>
<text x="72.6" y="3.3">2</text>
<text x="121.9" y="3.3">3</text>
<text x="170.9" y="3.3">4</text>
<text x="220.1" y="3.3">5</text>
<text x="269.1" y="3.3">6</text>
<text x="318.3" y="3.3">7</text>
<text x="367.4" y="3.3">8</text>
<text x="1.7" y="35.9">A</text>
<text x="389.7" y="35.9">A</text>
<text x="192.3" y="81.5" transform="rotate(-90 192.3 81.5)">19</text>
<text x="202.4" y="81.5" transform="rotate(-90 202.4 81.5)">3</text>
<text x="95.8" y="89.3" transform="rotate(-90 95.8 89.3)">8</text>
<text x="203.7" y="90" transform="rotate(-90 203.7 90)">VCC</text>
<text x="209.3" y="87">LDO</text>
<text x="217.7" y="85.7">7</text>
<text x="308.8" y="89.3" transform="rotate(-90 308.8 89.3)">8</text>
<text x="97.1" y="95.6" transform="rotate(-90 97.1 95.6)">D1</text>
<text x="178.3" y="95.9">17</text>
<text x="179.4" y="90.8">6</text>
<text x="184.3" y="92.1">VIN</text>
<text x="193.6" y="91.2" transform="rotate(-90 193.6 91.2)">PVCC</text>
<text x="202.6" y="92.1">LDOREFIN</text>
<text x="217.7" y="95.9">24</text>
<text x="217.7" y="90.8">8</text>
<text x="310.1" y="95.6" transform="rotate(-90 310.1 95.6)">D1</text>
<text x="178.3" y="101">15</text>
<text x="184.3" y="97.1">BOOT1</text>
<text x="206.6" y="97.1">BOOT2</text>
<text x="217.7" y="101">26</text>
<text x="1.9" y="106.4">B</text>
<text x="73" y="106">7</text>
<text x="77.8" y="107.3">D2/S1_3</text>
<text x="104.7" y="104.8">G1</text>
<text x="111.1" y="103.5">1</text>
<text x="178.3" y="106">16</text>
<text x="184.3" y="102.2">UGATE1</text>
<text x="184.3" y="107.3">PHASE1</text>
<text x="205.1" y="102.2">UGATE2</text>
<text x="205.6" y="107.3">PHASE2</text>
<text x="217.7" y="106">25</text>
<text x="293.8" y="103.5">1</text>
<text x="298.5" y="104.8">G1</text>
<text x="319.9" y="107.3">D2/S1_3</text>
<text x="331.7" y="106">7</text>
<text x="389.8" y="106.4">B</text>
<text x="72.9" y="108.6">6</text>
<text x="73" y="111.1">5</text>
<text x="77.8" y="109.8">D2/S1_2</text>
<text x="77.8" y="112.4">D2/S1_1</text>
<text x="178.3" y="111.1">18</text>
<text x="184.3" y="112.4">LGATE1</text>
<text x="205.3" y="112.4">LGATE2</text>
<text x="217.7" y="111.1">23</text>
<text x="319.8" y="109.8">D2/S1_2</text>
<text x="320" y="112.4">D2/S1_1</text>
<text x="331.7" y="108.6">6</text>
<text x="331.7" y="111.1">5</text>
<text x="104.6" y="117.4">G2</text>
<text x="111.1" y="116.2">4</text>
<text x="178.3" y="116.2">10</text>
<text x="184.3" y="117.4">OUT1</text>
<text x="207.8" y="117.4">PGND</text>
<text x="217.7" y="116.2">22</text>
<text x="293.6" y="116.2">4</text>
<text x="298.5" y="117.4">G2</text>
<text x="178.3" y="121.2">14</text>
<text x="184.3" y="122.5">EN1</text>
<text x="208.1" y="122.5">OUT2</text>
<text x="217.7" y="121.2">30</text>
<text x="178.5" y="131.4">11</text>
<text x="179.4" y="126.3">9</text>
<text x="184.3" y="127.6">BYP</text>
<text x="209.8" y="127.6">EN2</text>
<text x="217.7" y="131.4">32</text>
<text x="217.7" y="126.3">27</text>
<text x="88.2" y="137.4" transform="rotate(-90 88.2 137.4)">3</text>
<text x="89.5" y="132.7" transform="rotate(-90 89.5 132.7)">A/S2_2</text>
<text x="95.8" y="137.5" transform="rotate(-90 95.8 137.5)">2</text>
<text x="97.1" y="132.7" transform="rotate(-90 97.1 132.7)">A/S2_1</text>
<text x="178.5" y="136.5">21</text>
<text x="184.3" y="132.7">FB1</text>
<text x="184.3" y="137.7">AGND</text>
<text x="206.2" y="132.7">REFIN2</text>
<text x="207.8" y="137.7">ILIM2</text>
<text x="217.7" y="136.5">31</text>
<text x="308.8" y="137.5" transform="rotate(-90 308.8 137.5)">2</text>
<text x="310.1" y="132.7" transform="rotate(-90 310.1 132.7)">A/S2_1</text>
<text x="316.5" y="137.4" transform="rotate(-90 316.5 137.4)">3</text>
<text x="317.7" y="132.7" transform="rotate(-90 317.7 132.7)">A/S2_2</text>
<text x="178.3" y="141.5">12</text>
<text x="184.3" y="142.8">ILIM1</text>
<text x="207.1" y="142.8">VREF3</text>
<text x="217.7" y="141.5">5</text>
<text x="178.3" y="146.6">29</text>
<text x="184.3" y="147.9">SKIP</text>
<text x="209.8" y="147.9">REF</text>
<text x="217.7" y="146.6">1</text>
<text x="179.4" y="151.7">4</text>
<text x="184.3" y="153">EN LDO</text>
<text x="208.4" y="153">POK1</text>
<text x="217.7" y="151.7">13</text>
<text x="178.3" y="156.8">20</text>
<text x="179.4" y="161.8">2</text>
<text x="184.3" y="158">SECFB</text>
<text x="208.3" y="158">POK2</text>
<text x="217.7" y="156.8">28</text>
<text x="184.3" y="163.1">TON</text>
<text x="201.2" y="165.6" transform="rotate(-90 201.2 165.6)">EP</text>
<text x="199.9" y="171.6" transform="rotate(-90 199.9 171.6)">33</text>
<text x="1.8" y="176.7">C</text>
<text x="389.7" y="176.7">C</text>
<text x="1.8" y="247.1">D</text>
<text x="389.7" y="247.1">D</text>
<text x="300.5" y="258.2">Title</text>
<text x="300.5" y="265.8">Size</text>
<text x="301.7" y="269.6">A3</text>
<text x="313.2" y="265.8">Number</text>
<text x="363.9" y="265.8">Revision</text>
<text x="300.5" y="273.4">Date:</text>
<text x="300.5" y="276">File:</text>
<text x="311.9" y="273.4">7/19/2021</text>
<text x="311.9" y="276">C:\Users\..\ISL6236A_DEMO.SchDoc</text>
<text x="351.2" y="273.4">Sheet</text>
<text x="351.2" y="276">Drawn By:</text>
<text x="358.1" y="273.4">of</text>
<text x="23.7" y="279.8">1</text>
<text x="72.6" y="279.8">2</text>
<text x="121.9" y="279.8">3</text>
<text x="170.9" y="279.8">4</text>
<text x="220.1" y="279.8">5</text>
<text x="269.1" y="279.8">6</text>
<text x="318.3" y="279.8">7</text>
<text x="367.4" y="279.8">8</text>
</g>
<g font-size="2.3" fill="#000080">
<text x="16.5" y="27.4">J1</text>
<text x="16.5" y="33.7">4MMx1.5MM</text>
<text x="16.5" y="40.1">J2</text>
<text x="16.5" y="46.4">4MMx1.5MM</text>
<text x="200.1" y="54.3">R1</text>
<text x="206.7" y="54">0R</text>
<text x="183.8" y="62.9">10R</text>
<text x="195.2" y="62.9">R2</text>
<text x="148.3" y="70.5">0R</text>
<text x="158.5" y="70.5">R3</text>
<text x="215.8" y="70.3">C1</text>
<text x="106.8" y="77.9">C4</text>
<text x="139.7" y="77.9">C5</text>
<text x="170.1" y="75.3">C3</text>
<text x="170.1" y="77.9">1uF,50V</text>
<text x="215.8" y="72.8">1 µF</text>
<text x="256.4" y="72.8">C2</text>
<text x="256.4" y="75.3">470nF</text>
<text x="106.8" y="80.4">10uF 50V</text>
<text x="139.5" y="80.7">1uF,50V</text>
<text x="205.4" y="80.7">U1</text>
<text x="205.4" y="83.2">ISL6236AIRZ</text>
<text x="322.3" y="80.4">C6</text>
<text x="322.3" y="82.9">10uF 50V</text>
<text x="76.1" y="88.3">Q1</text>
<text x="76.1" y="90.8">SI4816BDY-T1-E3</text>
<text x="144.5" y="95.9">100nF</text>
<text x="152.1" y="95.9">C7</text>
<text x="159.7" y="95.9">1R</text>
<text x="169.9" y="95.9">R4</text>
<text x="248.5" y="95.9">1R</text>
<text x="258.6" y="95.9">R5</text>
<text x="270.8" y="95.9">220nF</text>
<text x="279.7" y="95.9">C8</text>
<text x="335.2" y="90.8">Q2</text>
<text x="335.2" y="93.3">SI4816BDY-T1-E3</text>
<text x="11.4" y="106">J3</text>
<text x="342.2" y="107.8">L2</text>
<text x="374" y="107.3">J4</text>
<text x="11.4" y="112.4">4MMx1.5MM</text>
<text x="40.6" y="111.1">C9</text>
<text x="41.3" y="114">330uF, 10V</text>
<text x="58.6" y="108.3">3u3</text>
<text x="66.2" y="108.3">L1</text>
<text x="342.2" y="111.9">2u2</text>
<text x="367.7" y="113.6">4MMx1.5MM</text>
<text x="363.3" y="116.4">C10</text>
<text x="363.3" y="119">330uF, 10V</text>
<text x="11.4" y="126.3">J5</text>
<text x="374" y="130.1">J6</text>
<text x="11.4" y="132.7">4MMx1.5MM</text>
<text x="223.1" y="136.5">200k</text>
<text x="235.8" y="136.5">R6</text>
<text x="370.2" y="136.5">4MMx1.5MM</text>
<text x="159.7" y="141.5">200k</text>
<text x="172.4" y="141.5">R7</text>
<text x="232" y="141.5">10uF 50V</text>
<text x="243.4" y="141.5">C11</text>
<text x="243.4" y="146.6">100nF</text>
<text x="251" y="146.6">C12</text>
<text x="257.1" y="166.6">R8</text>
<text x="274.9" y="166.6">R9</text>
<text x="257.1" y="169.2">200k</text>
<text x="274.9" y="169.2">200k</text>
<text x="84.7" y="174.3">R10</text>
<text x="84.7" y="176.8">10R</text>
<text x="127.8" y="186.9">R11</text>
<text x="127.8" y="189.5">DNF</text>
<text x="145.5" y="186.9">R12</text>
<text x="145.5" y="189.5">0R</text>
<text x="84.7" y="194.6">R13</text>
<text x="84.7" y="197.1">10R</text>
<text x="198.8" y="199.6">R14</text>
<text x="198.8" y="202.2">DNF</text>
<text x="211.5" y="199.6">R15</text>
<text x="211.5" y="202.2">0R</text>
<text x="224.2" y="199.6">R16</text>
<text x="224.2" y="202.2">DNF</text>
<text x="127.8" y="204.7">R17</text>
<text x="127.8" y="207.2">DNF</text>
<text x="224.2" y="217.4">R18</text>
<text x="224.2" y="219.9">DNF</text>
</g>
<g font-size="2.3" fill="#800000">
<text x="35.3" y="27.4">+VIN</text>
<text x="126.6" y="50.2">+VIN</text>
<text x="178.1" y="50.2">+5 PVCC</text>
<text x="248.9" y="52.8">+5V LDO</text>
<text x="198.2" y="60.4">+5V VCC</text>
<text x="101.3" y="68">+VIN</text>
<text x="316.8" y="68">+VIN</text>
<text x="162.3" y="101">UGATE1</text>
<text x="225.7" y="101">UGATE2</text>
<text x="35.2" y="103.5">+1.5V</text>
<text x="162.3" y="106">PHASE1</text>
<text x="225.7" y="106">PHASE2</text>
<text x="356.9" y="103.6">1.05 V</text>
<text x="162.3" y="111.1">LGATE1</text>
<text x="225.7" y="111.1">LGATE2</text>
<text x="154.7" y="121.2">EN1</text>
<text x="164.8" y="131.4">FB1</text>
<text x="223.1" y="126.3">POK1</text>
<text x="235.8" y="131.4">REFIN2</text>
<text x="220.7" y="141.5">VREF3</text>
<text x="220.7" y="146.6">REF</text>
<text x="159.7" y="151.7">EN LDO</text>
<text x="150" y="156.8">+5V VCC</text>
<text x="251.5" y="159.3">+5V VCC</text>
<text x="269.2" y="159.3">+5V VCC</text>
<text x="79" y="166.9">+5V VCC</text>
<text x="123.9" y="177">+1.5V</text>
<text x="139.9" y="179.6">+5V VCC</text>
<text x="268.8" y="174.5">POK1</text>
<text x="289.1" y="177">POK2</text>
<text x="91.3" y="182.1">EN LDO</text>
<text x="79" y="187.2">+5V VCC</text>
<text x="152.1" y="194.8">FB1</text>
<text x="182.6" y="192.3">VREF3</text>
<text x="182.6" y="194.8">REF</text>
<text x="218.5" y="192.3">+5V VCC</text>
<text x="91.3" y="202.4">EN1</text>
<text x="187.6" y="210">REFIN2</text>
</g>
</svg>
